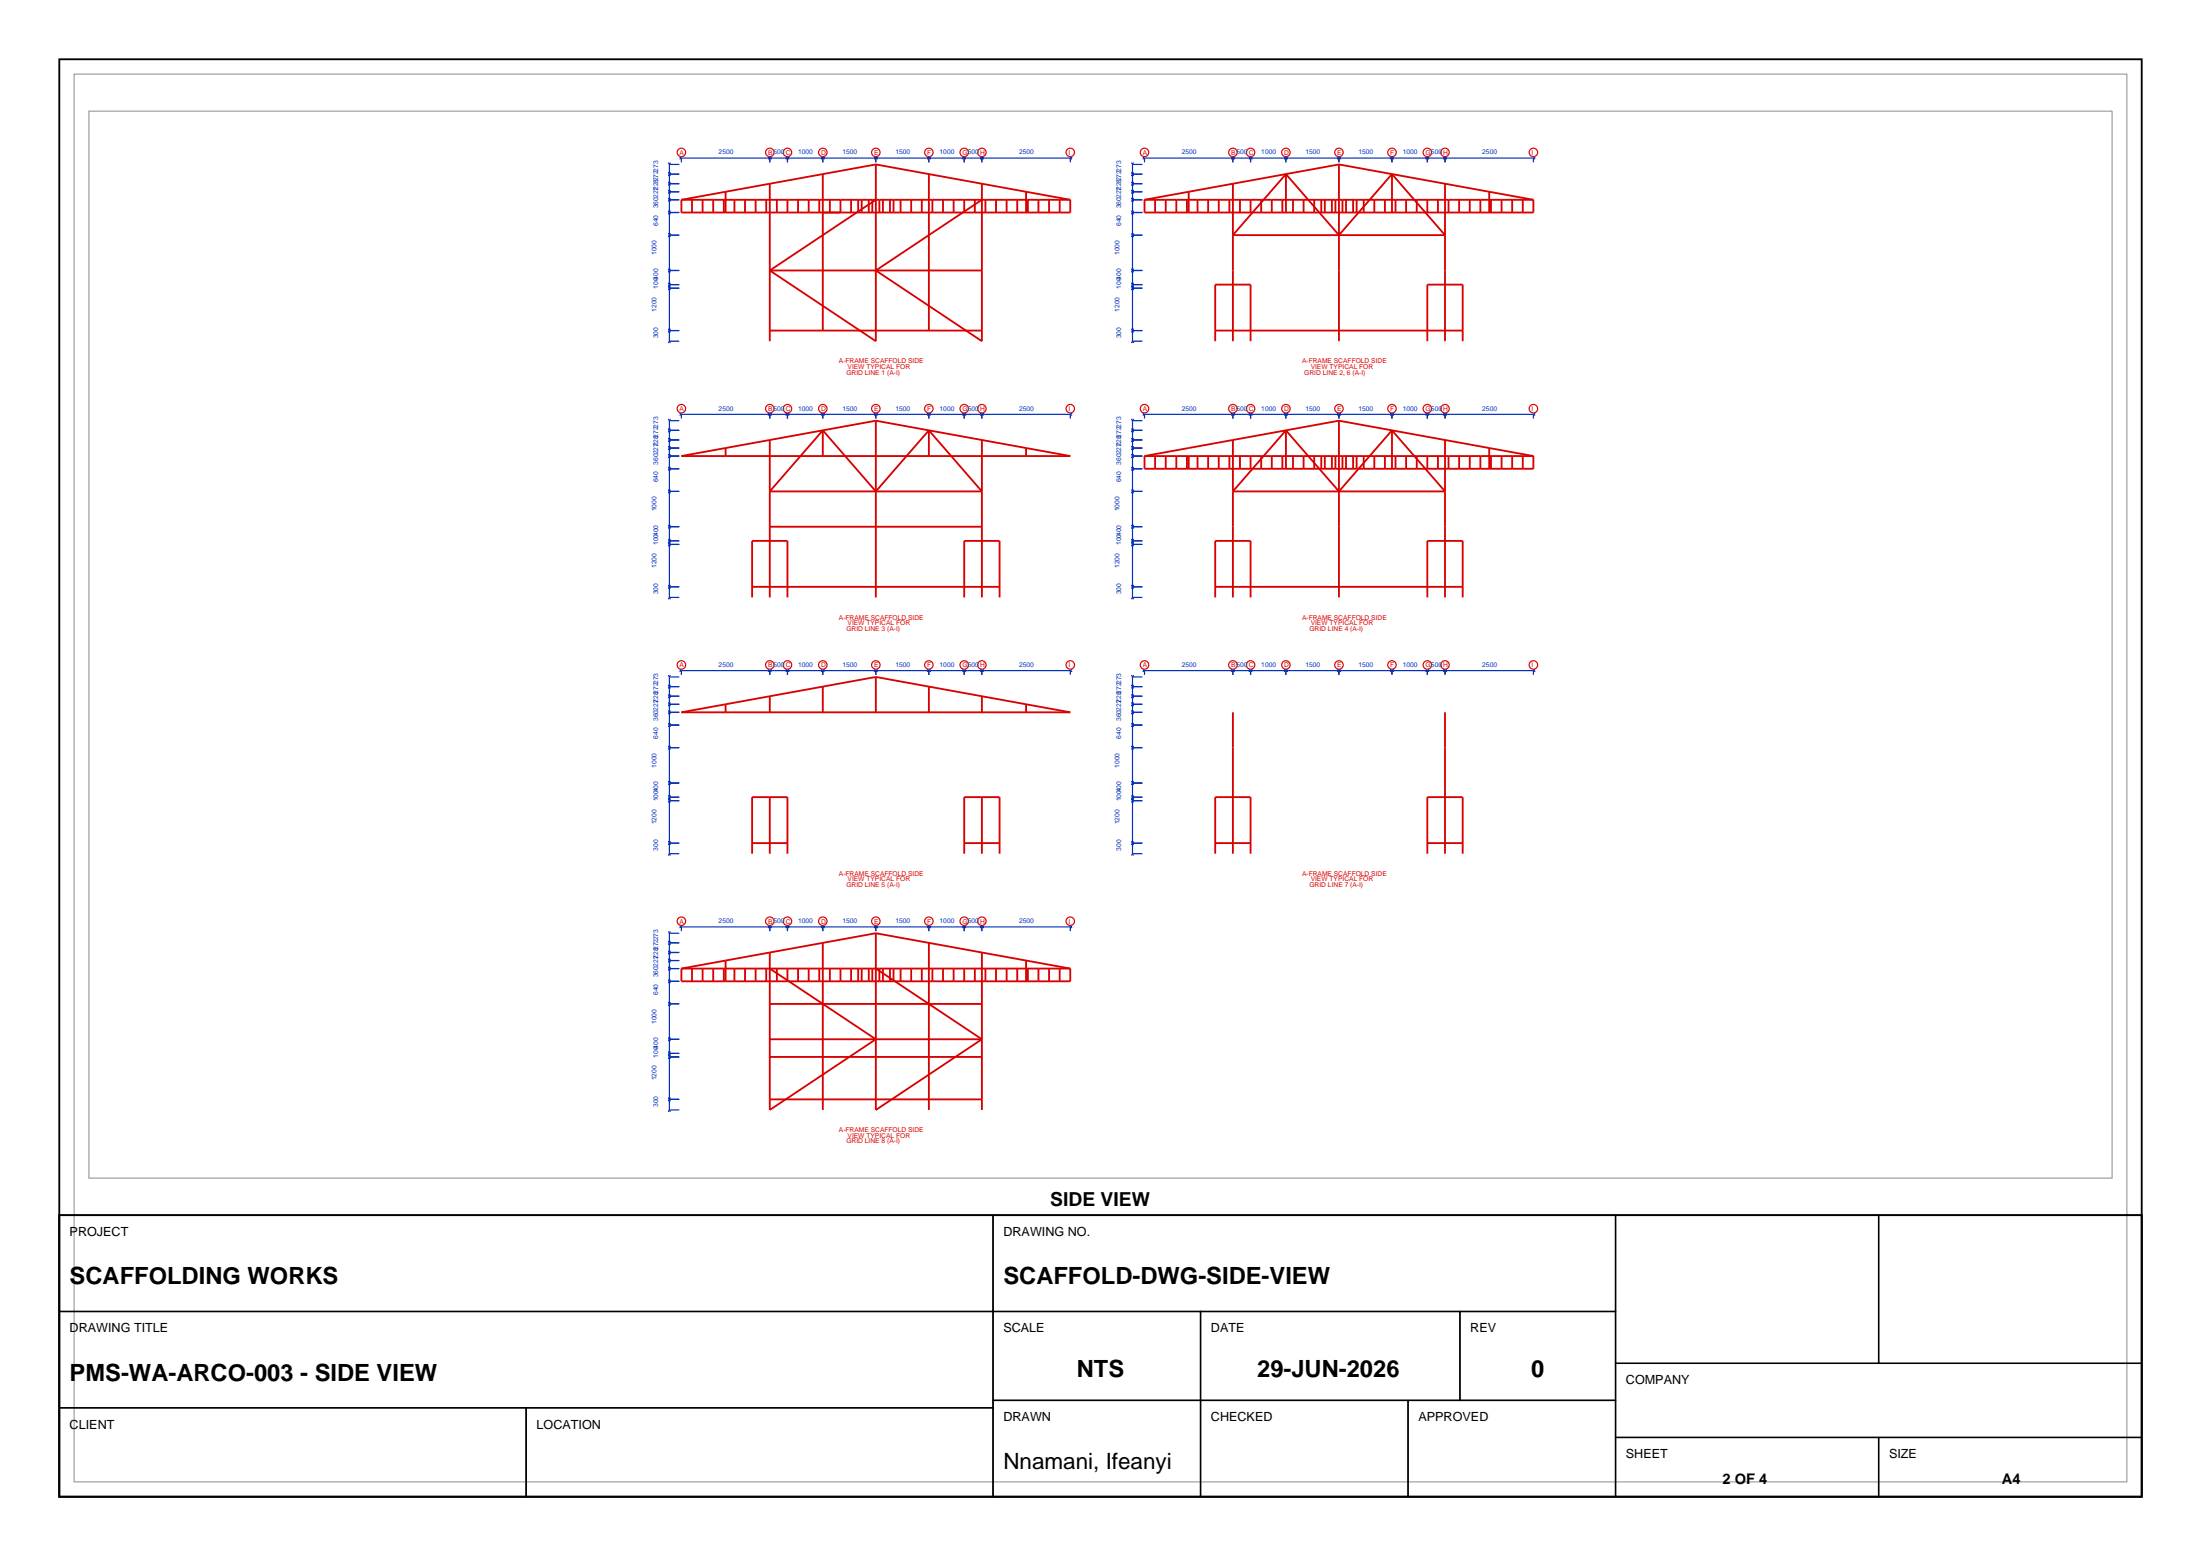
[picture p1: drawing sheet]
<svg xmlns="http://www.w3.org/2000/svg" width="297mm" height="210mm" viewBox="0 0 297 210" stroke-linecap="round" stroke-linejoin="round" font-family="sans-serif">
<path d="M8 8h281v194h-281zM8 164h281v38h-281z" fill="none" stroke="#000" stroke-width=".25"/>
<path d="M10 10h277v190h-277zM12 15h273v144h-273z" fill="none" stroke="#8c8c8c" stroke-width=".13"/>
<g fill="none" stroke="#d90000" stroke-width=".25">
<path d="M91.9 27h52.5M91.9 27v1.7h52.5v-1.7M93.4 27v1.7M94.8 27v1.7M96.2 27v1.7M97.7 27v1.7M97.9 25.9v2.8M99.1 27v1.7M100.5 27v1.7M102 27v1.7M103.4 27v1.7M103.9 36.5h28.6"/>
<path d="M103.9 24.8v21.2M104.8 27v1.7M106.3 27v1.7M107.7 27v1.7M109.1 27v1.7M110.6 27v1.7M111 23.5l-19.1 3.5M111 23.5v21.1M112 27v1.7M113.4 27v1.7M114.8 27v1.7M115.8 27v1.7"/>
<path d="M116.3 27v1.7M117.2 27v1.7M117.7 27v1.7M118.2 22.2v23.8l-14.3-9.5M118.2 22.2l26.2 4.8M118.2 22.2l-7.2 1.3M118.2 27l-14.3 9.5M118.7 27v1.7M119.1 27v1.7M120.1 27v1.7M120.6 27v1.7M121.5 27v1.7"/>
<path d="M123 27v1.7M124.4 27v1.7M125.3 23.5v21.1M125.8 27v1.7M127.2 27v1.7M128.7 27v1.7M130.1 27v1.7M131.5 27v1.7M132.5 24.8v21.2l-14.3-9.5 14.3-9.5M133 27v1.7M134.4 27v1.7M135.8 27v1.7"/>
<path d="M137.3 27v1.7M138.5 25.9v2.8M138.7 27v1.7M140.1 27v1.7M141.6 27v1.7M143 27v1.7M154.4 27h52.5M154.4 27v1.7h52.5v-1.7M155.9 27v1.7M157.3 27v1.7M158.7 27v1.7M160.2 27v1.7"/>
<path d="M160.4 25.9v2.8M161.6 27v1.7M163 27v1.7M164.5 27v1.7M165.9 27v1.7M166.4 24.8v21.2M166.4 24.8l-12 2.2M167.3 27v1.7M168.8 27v1.7M170.2 27v1.7M171.6 27v1.7M173 27v1.7"/>
<path d="M173.5 23.5v5.2M173.5 23.5l-7.1 8.2h28.6l-7.2-8.2M173.5 23.5l7.2 8.2 7.1-8.2M174.5 27v1.7M175.9 27v1.7M177.3 27v1.7M178.3 27v1.7M178.8 27v1.7M179.7 27v1.7M180.2 27v1.7M180.7 22.2v23.8M180.7 22.2l26.2 4.8"/>
<path d="M180.7 22.2l-14.3 2.6M181.2 27v1.7M181.6 27v1.7M182.6 27v1.7M183.1 27v1.7M184 27v1.7M185.4 27v1.7M186.9 27v1.7M187.8 23.5v5.2M188.3 27v1.7M189.7 27v1.7M191.2 27v1.7"/>
<path d="M192.6 27v1.7M194 27v1.7M195 24.8v21.2M195.5 27v1.7M196.9 27v1.7M198.3 27v1.7M199.8 27v1.7M201 25.9v2.8M201.2 27v1.7M202.6 27v1.7M204.1 27v1.7M205.5 27v1.7"/>
<path d="M103.9 44.6h28.6M103.9 59.4v21.2M111 58.1v3.4M111 58.1l-7.1 8.2h28.6l-7.2-8.2M111 58.1l7.2 8.2 7.1-8.2M118.2 56.8v23.8M118.2 56.8l26.2 4.7h-52.5l12-2.1M118.2 56.8l-14.3 2.6M125.3 58.1v3.4M132.5 59.4v21.2M164 44.6h33.4M164 46v-7.6h4.8v7.6"/>
<path d="M166.4 59.4v21.2M173.5 58.1v5.2M173.5 58.1l-7.1 8.2h28.6l-7.2-8.2M173.5 58.1l7.2 8.2 7.1-8.2M180.7 56.8v23.8M180.7 56.8l-26.3 4.7M180.7 56.8l26.2 4.7M187.8 58.1v5.2M192.6 46v-7.6h4.8v7.6M195 59.4v21.2M97.9 60.5v1M101.5 79.2h33.4"/>
<path d="M103.9 71.1h28.6M138.5 60.5v1M154.4 61.5v1.8h52.5v-1.8M154.4 61.5h52.5M155.9 61.5v1.8M157.3 61.5v1.8M158.7 61.5v1.8M160.2 61.5v1.8M160.4 61.5v1.8M161.6 61.5v1.8M163 61.5v1.8M164 79.2h33.4"/>
<path d="M164.5 61.5v1.8M165.9 61.5v1.8M167.3 61.5v1.8M168.8 61.5v1.8M170.2 61.5v1.8M171.6 61.5v1.8M173 61.5v1.8M174.5 61.5v1.8M175.9 61.5v1.8M177.3 61.5v1.8M178.3 61.5v1.8M178.8 61.5v1.8"/>
<path d="M179.7 61.5v1.8M180.2 61.5v1.8M181.2 61.5v1.8M181.6 61.5v1.8M182.6 61.5v1.8M183.1 61.5v1.8M184 61.5v1.8M185.4 61.5v1.8M186.9 61.5v1.8M188.3 61.5v1.8M189.7 61.5v1.8M191.2 61.5v1.8"/>
<path d="M192.6 61.5v1.8M194 61.5v1.8M195.5 61.5v1.8M196.9 61.5v1.8M198.3 61.5v1.8M199.8 61.5v1.8M201 60.5v2.8M201.2 61.5v1.8M202.6 61.5v1.8M204.1 61.5v1.8M205.5 61.5v1.8M97.9 95.1v1"/>
<path d="M101.5 80.6v-7.6h4.8v7.6M103.9 94v2.1M111 92.7v3.4M118.2 91.4v4.7M118.2 91.4l26.2 4.7h-52.5l6-1M118.2 91.4l-20.3 3.7M125.3 92.7v3.4M130.1 80.6v-7.6h4.8v7.6M132.5 94v2.1M138.5 95.1v1M164 80.6v-7.6h4.8v7.6M166.4 96.1v19.1"/>
<path d="M192.6 80.6v-7.6h4.8v7.6M195 96.1v19.1M101.5 115.2v-7.6h4.8v7.6M101.5 113.8h4.8M103.9 107.6v7.6M130.1 115.2v-7.6h4.8v7.6M130.1 113.8h4.8M132.5 107.6v7.6M164 115.2v-7.6h4.8v7.6M164 113.8h4.8M192.6 115.2v-7.6h4.8v7.6M192.6 113.8h4.8"/>
<path d="M91.9 130.7v1.7h52.5v-1.7M91.9 130.7h52.5M93.4 130.7v1.7M94.8 130.7v1.7M96.2 130.7v1.7M97.7 130.7v1.7M97.9 129.6v2.8M99.1 130.7v1.7M100.5 130.7v1.7M102 130.7v1.7M103.4 130.7v1.7M103.9 135.5h28.6"/>
<path d="M103.9 128.6v21.2l14.3-9.5-14.3-9.6M104.8 130.7v1.7M106.3 130.7v1.7M107.7 130.7v1.7M109.1 130.7v1.7M110.6 130.7v1.7M111 127.3v22.5M111 127.3l-19.1 3.4M112 130.7v1.7M113.4 130.7v1.7M114.8 130.7v1.7M115.8 130.7v1.7"/>
<path d="M116.3 130.7v1.7M117.2 130.7v1.7M117.7 130.7v1.7M118.2 126v23.8l14.3-9.5M118.2 130.7l14.3 9.6M118.2 126l26.2 4.7M118.2 126l-7.2 1.3M118.7 130.7v1.7M119.1 130.7v1.7M120.1 130.7v1.7M120.6 130.7v1.7M121.5 130.7v1.7"/>
<path d="M123 130.7v1.7M124.4 130.7v1.7M125.3 127.3v22.5M125.8 130.7v1.7M127.2 130.7v1.7M128.7 130.7v1.7M130.1 130.7v1.7M131.5 130.7v1.7M132.5 128.6v21.2M133 130.7v1.7M134.4 130.7v1.7M135.8 130.7v1.7"/>
<path d="M137.3 130.7v1.7M138.5 129.6v2.8M138.7 130.7v1.7M140.1 130.7v1.7M141.6 130.7v1.7M143 130.7v1.7M103.9 148.4h28.6M103.9 140.3h28.6M103.9 142.6h28.6"/>
</g>
<g fill="none" stroke="#d90000" stroke-width=".16">
<circle cx="91.9" cy="20.6" r=".57"/>
<circle cx="103.9" cy="20.6" r=".57"/>
<circle cx="106.3" cy="20.6" r=".57"/>
<circle cx="111" cy="20.6" r=".57"/>
<circle cx="118.2" cy="20.6" r=".57"/>
<circle cx="125.3" cy="20.6" r=".57"/>
<circle cx="130.1" cy="20.6" r=".57"/>
<circle cx="132.5" cy="20.6" r=".57"/>
<circle cx="144.4" cy="20.6" r=".57"/>
<circle cx="154.4" cy="20.6" r=".57"/>
<circle cx="166.4" cy="20.6" r=".57"/>
<circle cx="168.8" cy="20.6" r=".57"/>
<circle cx="173.5" cy="20.6" r=".57"/>
<circle cx="180.7" cy="20.6" r=".57"/>
<circle cx="187.8" cy="20.6" r=".57"/>
<circle cx="192.6" cy="20.6" r=".57"/>
<circle cx="195" cy="20.6" r=".57"/>
<circle cx="206.9" cy="20.6" r=".57"/>
<circle cx="91.9" cy="55.2" r=".57"/>
<circle cx="103.9" cy="55.2" r=".57"/>
<circle cx="106.3" cy="55.2" r=".57"/>
<circle cx="111" cy="55.2" r=".57"/>
<circle cx="118.2" cy="55.2" r=".57"/>
<circle cx="125.3" cy="55.2" r=".57"/>
<circle cx="130.1" cy="55.2" r=".57"/>
<circle cx="132.5" cy="55.2" r=".57"/>
<circle cx="144.4" cy="55.2" r=".57"/>
<circle cx="154.4" cy="55.2" r=".57"/>
<circle cx="166.4" cy="55.2" r=".57"/>
<circle cx="168.8" cy="55.2" r=".57"/>
<circle cx="173.5" cy="55.2" r=".57"/>
<circle cx="180.7" cy="55.2" r=".57"/>
<circle cx="187.8" cy="55.2" r=".57"/>
<circle cx="192.6" cy="55.2" r=".57"/>
<circle cx="195" cy="55.2" r=".57"/>
<circle cx="206.9" cy="55.2" r=".57"/>
<circle cx="91.9" cy="89.7" r=".57"/>
<circle cx="103.9" cy="89.7" r=".57"/>
<circle cx="106.3" cy="89.7" r=".57"/>
<circle cx="111" cy="89.7" r=".57"/>
<circle cx="118.2" cy="89.7" r=".57"/>
<circle cx="125.3" cy="89.7" r=".57"/>
<circle cx="130.1" cy="89.7" r=".57"/>
<circle cx="132.5" cy="89.7" r=".57"/>
<circle cx="144.4" cy="89.7" r=".57"/>
<circle cx="154.4" cy="89.7" r=".57"/>
<circle cx="166.4" cy="89.7" r=".57"/>
<circle cx="168.8" cy="89.7" r=".57"/>
<circle cx="173.5" cy="89.7" r=".57"/>
<circle cx="180.7" cy="89.7" r=".57"/>
<circle cx="187.8" cy="89.7" r=".57"/>
<circle cx="192.6" cy="89.7" r=".57"/>
<circle cx="195" cy="89.7" r=".57"/>
<circle cx="206.9" cy="89.7" r=".57"/>
<circle cx="91.9" cy="124.3" r=".57"/>
<circle cx="103.9" cy="124.3" r=".57"/>
<circle cx="106.3" cy="124.3" r=".57"/>
<circle cx="111" cy="124.3" r=".57"/>
<circle cx="118.2" cy="124.3" r=".57"/>
<circle cx="125.3" cy="124.3" r=".57"/>
<circle cx="130.1" cy="124.3" r=".57"/>
<circle cx="132.5" cy="124.3" r=".57"/>
<circle cx="144.4" cy="124.3" r=".57"/>
</g>
<g fill="none" stroke="#002ebf" stroke-width=".16">
<path d="M90.2 38.6l.3 .5M90.2 38.2l.3 .5M90.2 36.3l.3 .5M90.2 31.5l.3 .5M90.2 28.4l.3 .5M90.2 26.7l.3 .5M90.2 25.6l.3 .5M90.2 24.5l.3 .5M90.2 23.2l.3 .5M90.2 21.9l.1 .3M90.3 22.2v23.8M90.3 38.9h1.4"/>
<path d="M90.3 38.4h1.4M90.3 36.5h1.4M90.3 31.7h1.4M90.3 28.7h1.4M90.3 27h1.4M90.3 25.9h1.4M90.3 24.8h1.4M90.3 23.5h1.4M90.3 22.2h1.4M90.5 38.6l-.3 .5M90.5 38.2l-.3 .5M90.5 36.3l-.3 .5"/>
<path d="M90.5 31.5l-.3 .5M90.5 28.4l-.3 .5M90.5 26.7l-.3 .5M90.5 25.6l-.3 .5M90.5 24.5l-.3 .5M90.5 23.2l-.3 .5M90.5 21.9l-.2 .3M91.7 21.2l.2 .1M91.9 21.3v.6M91.9 21.3h52.5M91.9 21.3l-.2 .2M103.6 21.2l.5 .3"/>
<path d="M103.9 21.3v.6M103.9 21.3l-.3 .2M104.1 21.2l-.2 .1M106 21.2l.5 .3M106.3 21.3v.6M106.3 21.3l-.3 .2M106.5 21.2l-.2 .1M110.8 21.2l.5 .3M111 21.3v.6M111 21.3l-.2 .2M111.3 21.2l-.3 .1M117.9 21.2l.5 .3"/>
<path d="M118.2 21.3v.6M118.2 21.3l-.3 .2M118.4 21.2l-.2 .1M125.1 21.2l.5 .3M125.3 21.3v.6M125.3 21.3l-.2 .2M125.6 21.2l-.3 .1M129.9 21.2l.5 .3M130.1 21.3v.6M130.1 21.3l-.2 .2M130.4 21.2l-.3 .1M132.2 21.2l.5 .3"/>
<path d="M132.5 21.3v.6M132.5 21.3l-.3 .2M132.7 21.2l-.2 .1M144.4 21.3v.6M144.4 21.3l.3 .2M144.7 21.2l-.3 .1M152.7 38.6l.3 .5M152.7 38.2l.3 .5M152.7 36.3l.3 .5M152.7 31.5l.3 .5M152.7 28.4l.3 .5M152.7 26.7l.3 .5"/>
<path d="M152.7 25.6l.3 .5M152.7 24.5l.3 .5M152.7 23.2l.3 .5M152.7 21.9l.1 .3M152.8 38.9h1.4M152.8 38.4h1.4M152.8 36.5h1.4M152.8 31.7h1.4M152.8 28.7h1.4M152.8 27h1.4M152.8 25.9h1.4M152.8 24.8h1.4"/>
<path d="M152.8 23.5h1.4M152.8 22.2h1.4M152.8 22.2v23.8M153 38.6l-.3 .5M153 38.2l-.3 .5M153 36.3l-.3 .5M153 31.5l-.3 .5M153 28.4l-.3 .5M153 26.7l-.3 .5M153 25.6l-.3 .5M153 24.5l-.3 .5M153 23.2l-.3 .5"/>
<path d="M153 21.9l-.2 .3M154.2 21.2l.2 .1M154.4 21.3h52.5M154.4 21.3v.6M154.4 21.3l-.2 .2M166.1 21.2l.5 .3M166.4 21.3v.6M166.4 21.3l-.3 .2M166.6 21.2l-.2 .1M168.5 21.2l.5 .3M168.8 21.3v.6M168.8 21.3l-.3 .2"/>
<path d="M169 21.2l-.2 .1M173.3 21.2l.5 .3M173.5 21.3v.6M173.5 21.3l-.2 .2M173.8 21.2l-.3 .1M180.4 21.2l.5 .3M180.7 21.3v.6M180.7 21.3l-.3 .2M180.9 21.2l-.2 .1M187.6 21.2l.5 .3M187.8 21.3v.6M187.8 21.3l-.2 .2"/>
<path d="M188.1 21.2l-.3 .1M192.4 21.2l.5 .3M192.6 21.3v.6M192.6 21.3l-.2 .2M192.9 21.2l-.3 .1M194.7 21.2l.5 .3M195 21.3v.6M195 21.3l-.3 .2M195.2 21.2l-.2 .1M206.9 21.3v.6M206.9 21.3l.3 .2M207.2 21.2l-.3 .1"/>
<path d="M90.2 44.4l.3 .5M90.2 59.1l.3 .5M90.2 57.8l.3 .5M90.2 56.5l.1 .3M90.3 46h1.4M90.3 44.6h1.4M90.3 56.8v23.8M90.3 46l-.1 .3M90.3 46l.2 .3M90.3 59.4h1.4M90.3 58.1h1.4M90.3 56.8h1.4"/>
<path d="M90.5 44.4l-.3 .5M90.5 59.1l-.3 .5M90.5 57.8l-.3 .5M90.5 56.5l-.2 .3M91.7 55.8l.2 .1M91.9 55.9v.6M91.9 55.9h52.5M91.9 55.9l-.2 .2M103.6 55.8l.5 .3M103.9 55.9v.6M103.9 55.9l-.3 .2M104.1 55.8l-.2 .1"/>
<path d="M106 55.8l.5 .3M106.3 55.9v.6M106.3 55.9l-.3 .2M106.5 55.8l-.2 .1M110.8 55.8l.5 .3M111 55.9v.6M111 55.9l-.2 .2M111.3 55.8l-.3 .1M117.9 55.8l.5 .3M118.2 55.9v.6M118.2 55.9l-.3 .2M118.4 55.8l-.2 .1"/>
<path d="M125.1 55.8l.5 .3M125.3 55.9v.6M125.3 55.9l-.2 .2M125.6 55.8l-.3 .1M129.9 55.8l.5 .3M130.1 55.9v.6M130.4 55.8l-.5 .3M132.2 55.8l.5 .3M132.5 55.9v.6M132.5 55.9l-.3 .2M132.7 55.8l-.2 .1M144.4 55.9v.6"/>
<path d="M144.4 55.9l.3 .2M144.7 55.8l-.3 .1M152.7 44.4l.3 .5M152.7 59.1l.3 .5M152.7 57.8l.3 .5M152.7 56.5l.1 .3M152.8 46h1.4M152.8 44.6h1.4M152.8 56.8v23.8M152.8 46l-.1 .3M152.8 46l.2 .3M152.8 59.4h1.4"/>
<path d="M152.8 58.1h1.4M152.8 56.8h1.4M153 44.4l-.3 .5M153 59.1l-.3 .5M153 57.8l-.3 .5M153 56.5l-.2 .3M154.2 55.8l.2 .1M154.4 55.9v.6M154.4 55.9h52.5M154.4 55.9l-.2 .2M166.1 55.8l.5 .3M166.4 55.9v.6"/>
<path d="M166.4 55.9l-.3 .2M166.6 55.8l-.2 .1M168.5 55.8l.5 .3M168.8 55.9v.6M168.8 55.9l-.3 .2M169 55.8l-.2 .1M173.3 55.8l.5 .3M173.5 55.9v.6M173.5 55.9l-.2 .2M173.8 55.8l-.3 .1M180.4 55.8l.5 .3M180.7 55.9v.6"/>
<path d="M180.7 55.9l-.3 .2M180.9 55.8l-.2 .1M187.6 55.8l.5 .3M187.8 55.9v.6M187.8 55.9l-.2 .2M188.1 55.8l-.3 .1M192.4 55.8l.5 .3M192.6 55.9v.6M192.6 55.9l-.2 .2M192.9 55.8l-.3 .1M194.7 55.8l.5 .3M195 55.9v.6"/>
<path d="M195 55.9l-.3 .2M195.2 55.8l-.2 .1M206.9 55.9v.6M206.9 55.9l.3 .2M207.2 55.8l-.3 .1M90.2 79l.3 .4M90.2 72.8l.3 .4-.3 .5M90.2 70.8l.3 .5M90.2 66.1l.3 .5M90.2 63l.3 .5M90.2 61.3l.3 .5M90.2 60.2l.3 .5"/>
<path d="M90.3 79.2h1.4M90.3 73.5h1.4M90.3 73h1.4M90.3 71.1h1.4M90.3 66.3h1.4M90.3 63.3h1.4M90.3 61.6h1.4M90.3 60.5h1.4M90.5 79l-.3 .4M90.5 72.8l-.3 .4 .3 .5M90.5 70.8l-.3 .5M90.5 66.1l-.3 .5"/>
<path d="M90.5 63l-.3 .5M90.5 61.3l-.3 .5M90.5 60.2l-.3 .5M152.7 79l.3 .4M152.7 72.8l.3 .4-.3 .5M152.7 70.8l.3 .5M152.7 66.1l.3 .5M152.7 63l.3 .5M152.7 61.3l.3 .5M152.7 60.2l.3 .5M152.8 79.2h1.4M152.8 73.5h1.4"/>
<path d="M152.8 73h1.4M152.8 71.1h1.4M152.8 66.3h1.4M152.8 63.3h1.4M152.8 61.6h1.4M152.8 60.5h1.4M153 79l-.3 .4M153 72.8l-.3 .4 .3 .5M153 70.8l-.3 .5M153 66.1l-.3 .5M153 63l-.3 .5M153 61.3l-.3 .5"/>
<path d="M153 60.2l-.3 .5M90.2 97.6l.3 .5M90.2 95.9l.3 .5M90.2 94.8l.3 .5M90.2 93.7l.3 .5M90.2 92.4l.3 .5M90.2 91.1l.1 .3M90.3 91.4v23.8M90.3 80.6h1.4M90.3 80.6l-.1 .3M90.3 80.6l.2 .3M90.3 97.9h1.4"/>
<path d="M90.3 96.1h1.4M90.3 95.1h1.4M90.3 94h1.4M90.3 92.7h1.4M90.3 91.4h1.4M90.5 97.6l-.3 .5M90.5 95.9l-.3 .5M90.5 94.8l-.3 .5M90.5 93.7l-.3 .5M90.5 92.4l-.3 .5M90.5 91.1l-.2 .3M91.7 90.4l.2 .1"/>
<path d="M91.9 90.5v.6M91.9 90.5h52.5M91.9 90.5l-.2 .1M103.6 90.4l.5 .2M103.9 90.5v.6M104.1 90.4l-.5 .2M106 90.4l.5 .2M106.3 90.5v.6M106.5 90.4l-.5 .2M110.8 90.4l.5 .2M111 90.5v.6M111.3 90.4l-.5 .2"/>
<path d="M117.9 90.4l.5 .2M118.2 90.5v.6M118.4 90.4l-.5 .2M125.1 90.4l.5 .2M125.3 90.5v.6M125.6 90.4l-.5 .2M129.9 90.4l.5 .2M130.1 90.5v.6M130.1 90.5l-.2 .1M130.4 90.4l-.3 .1M132.2 90.4l.5 .2M132.5 90.5v.6"/>
<path d="M132.7 90.4l-.5 .2M144.4 90.5v.6M144.4 90.5l.3 .1M144.7 90.4l-.3 .1M152.7 97.6l.3 .5M152.7 95.9l.3 .5M152.7 94.8l.3 .5M152.7 93.7l.3 .5M152.7 92.4l.3 .5M152.7 91.1l.1 .3M152.8 91.4v23.8M152.8 80.6h1.4"/>
<path d="M152.8 80.6l-.1 .3M152.8 80.6l.2 .3M152.8 97.9h1.4M152.8 96.1h1.4M152.8 95.1h1.4M152.8 94h1.4M152.8 92.7h1.4M152.8 91.4h1.4M153 97.6l-.3 .5M153 95.9l-.3 .5M153 94.8l-.3 .5M153 93.7l-.3 .5"/>
<path d="M153 92.4l-.3 .5M153 91.1l-.2 .3M154.2 90.4l.2 .1M154.4 90.5v.6M154.4 90.5h52.5M154.4 90.5l-.2 .1M166.1 90.4l.5 .2M166.4 90.5v.6M166.6 90.4l-.5 .2M168.5 90.4l.5 .2M168.8 90.5v.6M169 90.4l-.5 .2"/>
<path d="M173.3 90.4l.5 .2M173.5 90.5v.6M173.8 90.4l-.5 .2M180.4 90.4l.5 .2M180.7 90.5v.6M180.9 90.4l-.5 .2M187.6 90.4l.5 .2M187.8 90.5v.6M188.1 90.4l-.5 .2M192.4 90.4l.5 .2M192.6 90.5v.6M192.9 90.4l-.5 .2"/>
<path d="M194.7 90.4l.5 .2M195 90.5v.6M195.2 90.4l-.5 .2M206.9 90.5v.6M206.9 90.5l.3 .1M207.2 90.4l-.3 .1M90.2 113.5l.3 .5M90.2 107.3l.3 .5-.3 .5M90.2 105.4l.3 .5M90.2 100.7l.3 .5M90.3 115.2h1.4M90.3 113.8h1.4"/>
<path d="M90.3 115.2l-.1 .3M90.3 115.2l.2 .3M90.3 108.1h1.4M90.3 107.6h1.4M90.3 105.7h1.4M90.3 100.9h1.4M90.5 113.5l-.3 .5M90.5 107.3l-.3 .5 .3 .5M90.5 105.4l-.3 .5M90.5 100.7l-.3 .5M152.7 113.5l.3 .5M152.7 107.3l.3 .5-.3 .5"/>
<path d="M152.7 105.4l.3 .5M152.7 100.7l.3 .5M152.8 115.2h1.4M152.8 113.8h1.4M152.8 108.1h1.4M152.8 107.6h1.4M152.8 105.7h1.4M152.8 100.9h1.4M152.8 115.2l-.1 .3M152.8 115.2l.2 .3M153 113.5l-.3 .5M153 107.3l-.3 .5 .3 .5"/>
<path d="M153 105.4l-.3 .5M153 100.7l-.3 .5M90.2 135.2l.3 .5M90.2 132.2l.3 .5M90.2 130.5l.3 .5M90.2 129.4l.3 .5M90.2 128.3l.3 .5M90.2 127l.3 .5M90.2 125.7l.1 .3M90.3 126v23.8M90.3 135.5h1.4M90.3 132.4h1.4"/>
<path d="M90.3 130.7h1.4M90.3 129.6h1.4M90.3 128.6h1.4M90.3 127.3h1.4M90.3 126h1.4M90.5 135.2l-.3 .5M90.5 132.2l-.3 .5M90.5 130.5l-.3 .5M90.5 129.4l-.3 .5M90.5 128.3l-.3 .5M90.5 127l-.3 .5M90.5 125.7l-.2 .3"/>
<path d="M91.7 124.9l.2 .2M91.9 125.1v.6M91.9 125.1h52.5M91.9 125.1l-.2 .1M103.6 124.9l.5 .3M103.9 125.1v.6M103.9 125.1l-.3 .1M104.1 124.9l-.2 .2M106 124.9l.5 .3M106.3 125.1v.6M106.3 125.1l-.3 .1M106.5 124.9l-.2 .2"/>
<path d="M110.8 124.9l.5 .3M111 125.1v.6M111 125.1l-.2 .1M111.3 124.9l-.3 .2M117.9 124.9l.5 .3M118.2 125.1v.6M118.2 125.1l-.3 .1M118.4 124.9l-.2 .2M125.1 124.9l.5 .3M125.3 125.1v.6M125.3 125.1l-.2 .1M125.6 124.9l-.3 .2"/>
<path d="M129.9 124.9l.5 .3M130.1 125.1v.6M130.1 125.1l-.2 .1M130.4 124.9l-.3 .2M132.2 124.9l.5 .3M132.5 125.1v.6M132.5 125.1l-.3 .1M132.7 124.9l-.2 .2M144.4 125.1v.6M144.4 125.1l.3 .1M144.7 124.9l-.3 .2M90.2 148.1l.3 .5"/>
<path d="M90.2 142.4l.3 .5M90.2 141.9l.3 .5M90.2 140l.3 .5M90.3 149.8h1.4M90.3 148.4h1.4M90.3 149.8l-.1 .2M90.3 149.8l.2 .2M90.3 142.6h1.4M90.3 142.2h1.4M90.3 140.3h1.4M90.5 148.1l-.3 .5M90.5 142.4l-.3 .5"/>
<path d="M90.5 141.9l-.3 .5M90.5 140l-.3 .5"/>
</g>
<g fill="none" stroke="#000" stroke-width=".18">
<path d="M8 164h126v13h-126zM8 177h126v13h-126zM134 164h84v13h-84zM134 177h28v12h-28zM162 177h35v12h-35zM197 177h21v12h-21zM218 164h35.5v20h-35.5zM253.5 164h35.5v20h-35.5zM8 190h63v12h-63zM71 190h63v12h-63zM134 189h28v13h-28zM162 189h28v13h-28z"/>
<path d="M190 189h28v13h-28zM218 184h71v10h-71zM218 194h35.5v8h-35.5zM253.5 194h35.5v8h-35.5z"/>
</g>
<g font-size="3.2">
<text x="9.4" y="173.3">SCAFFOLDING WORKS</text>
<text x="135.4" y="173.3">SCAFFOLD-DWG-SIDE-VIEW</text>
<text x="145.3" y="185.8">NTS</text>
<text x="169.6" y="185.8">29-JUN-2026</text>
<text x="206.6" y="185.8">0</text>
<text x="9.4" y="186.3">PMS-WA-ARCO-003 - SIDE VIEW</text>
</g>
<text font-size="3" x="135.4" y="198.3">Nnamani, Ifeanyi</text>
<text font-size="2.6" x="141.7" y="162.8">SIDE VIEW</text>
<g font-size="2">
<text x="232.4" y="200.2">2 OF 4</text>
<text x="270.1" y="200.2">A4</text>
</g>
<g font-size="1.7">
<text x="9.4" y="166.8">PROJECT</text>
<text x="135.4" y="166.8">DRAWING NO.</text>
<text x="9.4" y="179.8">DRAWING TITLE</text>
<text x="135.4" y="179.8">SCALE</text>
<text x="163.4" y="179.8">DATE</text>
<text x="198.4" y="179.8">REV</text>
<text x="135.4" y="191.8">DRAWN</text>
<text x="163.4" y="191.8">CHECKED</text>
<text x="191.4" y="191.8">APPROVED</text>
<text x="219.4" y="186.8">COMPANY</text>
<text x="9.4" y="192.8">CLIENT</text>
<text x="72.4" y="192.8">LOCATION</text>
<text x="219.4" y="196.8">SHEET</text>
<text x="254.9" y="196.8">SIZE</text>
</g>
<g font-size=".9" fill="#d90000">
<text x="91.7" y="20.9">A</text>
<text x="103.6" y="20.9">B500 C</text>
<text x="110.8" y="20.9">D</text>
<text x="118" y="20.9">E</text>
<text x="125.1" y="20.9">F</text>
<text x="129.9" y="20.9">G500 H</text>
<text x="144.2" y="20.9">I</text>
<text x="154.2" y="20.9">A</text>
<text x="166.1" y="20.9">B500 C</text>
<text x="173.3" y="20.9">D</text>
<text x="180.4" y="20.9">E</text>
<text x="187.6" y="20.9">F</text>
<text x="192.4" y="20.9">G500 H</text>
<text x="206.7" y="20.9">I</text>
<text x="113.2" y="49">A-FRAME SCAFFOLD SIDE</text>
<text x="114.2" y="50.6">GRID LINE 1 (A-I)</text>
<text x="114.4" y="49.8">VIEW TYPICAL FOR</text>
<text x="175.7" y="49">A-FRAME SCAFFOLD SIDE</text>
<text x="176" y="50.6">GRID LINE 2, 6 (A-I)</text>
<text x="176.9" y="49.8">VIEW TYPICAL FOR</text>
<text x="91.7" y="55.5">A</text>
<text x="103.6" y="55.5">B500 C</text>
<text x="110.8" y="55.5">D</text>
<text x="118" y="55.5">E</text>
<text x="125.1" y="55.5">F</text>
<text x="129.9" y="55.5">G500 H</text>
<text x="144.2" y="55.5">I</text>
<text x="154.2" y="55.5">A</text>
<text x="166.1" y="55.5">B500 C</text>
<text x="173.3" y="55.5">D</text>
<text x="180.4" y="55.5">E</text>
<text x="187.6" y="55.5">F</text>
<text x="192.4" y="55.5">G500 H</text>
<text x="206.7" y="55.5">I</text>
<text x="113.2" y="83.6">A-FRAME SCAFFOLD SIDE</text>
<text x="175.7" y="83.6">A-FRAME SCAFFOLD SIDE</text>
<text x="114.2" y="85.1">GRID LINE 3 (A-I)</text>
<text x="114.4" y="84.4">VIEW TYPICAL FOR</text>
<text x="176.7" y="85.1">GRID LINE 4 (A-I)</text>
<text x="176.9" y="84.4">VIEW TYPICAL FOR</text>
<text x="91.7" y="90.1">A</text>
<text x="103.6" y="90.1">B500 C</text>
<text x="110.8" y="90.1">D</text>
<text x="118" y="90.1">E</text>
<text x="125.1" y="90.1">F</text>
<text x="129.9" y="90.1">G500 H</text>
<text x="144.2" y="90.1">I</text>
<text x="154.2" y="90.1">A</text>
<text x="166.1" y="90.1">B500 C</text>
<text x="173.3" y="90.1">D</text>
<text x="180.4" y="90.1">E</text>
<text x="187.6" y="90.1">F</text>
<text x="192.4" y="90.1">G500 H</text>
<text x="206.7" y="90.1">I</text>
<text x="113.2" y="118.2">A-FRAME SCAFFOLD SIDE</text>
<text x="114.2" y="119.7">GRID LINE 5 (A-I)</text>
<text x="114.4" y="119">VIEW TYPICAL FOR</text>
<text x="175.7" y="118.2">A-FRAME SCAFFOLD SIDE</text>
<text x="176.7" y="119.7">GRID LINE 7 (A-I)</text>
<text x="176.9" y="119">VIEW TYPICAL FOR</text>
<text x="91.7" y="124.6">A</text>
<text x="103.6" y="124.6">B500 C</text>
<text x="110.8" y="124.6">D</text>
<text x="118" y="124.6">E</text>
<text x="125.1" y="124.6">F</text>
<text x="129.9" y="124.6">G500 H</text>
<text x="144.2" y="124.6">I</text>
<text x="113.2" y="152.8">A-FRAME SCAFFOLD SIDE</text>
<text x="114.2" y="154.3">GRID LINE 8 (A-I)</text>
<text x="114.4" y="153.6">VIEW TYPICAL FOR</text>
</g>
<g font-size=".9" fill="#002ebf">
<text x="97" y="20.8">2500</text>
<text x="107.7" y="20.8">1000</text>
<text x="113.7" y="20.8">1500</text>
<text x="120.8" y="20.8">1500</text>
<text x="126.8" y="20.8">1000</text>
<text x="137.5" y="20.8">2500</text>
<text x="159.5" y="20.8">2500</text>
<text x="170.2" y="20.8">1000</text>
<text x="176.2" y="20.8">1500</text>
<text x="183.3" y="20.8">1500</text>
<text x="189.3" y="20.8">1000</text>
<text x="200" y="20.8">2500</text>
<text x="88.8" y="28.1" transform="rotate(-90 88.8 28.1)">360227</text>
<text x="88.8" y="25.7" transform="rotate(-90 88.8 25.7)">228272273</text>
<text x="151.3" y="28.1" transform="rotate(-90 151.3 28.1)">360227</text>
<text x="151.3" y="25.7" transform="rotate(-90 151.3 25.7)">228272273</text>
<text x="88.6" y="34.4" transform="rotate(-90 88.6 34.4)">1000</text>
<text x="88.8" y="30.5" transform="rotate(-90 88.8 30.5)">640</text>
<text x="151.1" y="34.4" transform="rotate(-90 151.1 34.4)">1000</text>
<text x="151.3" y="30.5" transform="rotate(-90 151.3 30.5)">640</text>
<text x="88.8" y="39" transform="rotate(-90 88.8 39)">100400</text>
<text x="151.3" y="39" transform="rotate(-90 151.3 39)">100400</text>
<text x="88.6" y="42.1" transform="rotate(-90 88.6 42.1)">1200</text>
<text x="88.8" y="45.6" transform="rotate(-90 88.8 45.6)">300</text>
<text x="151.1" y="42.1" transform="rotate(-90 151.1 42.1)">1200</text>
<text x="151.3" y="45.6" transform="rotate(-90 151.3 45.6)">300</text>
<text x="97" y="55.4">2500</text>
<text x="107.7" y="55.4">1000</text>
<text x="113.7" y="55.4">1500</text>
<text x="120.8" y="55.4">1500</text>
<text x="126.8" y="55.4">1000</text>
<text x="137.5" y="55.4">2500</text>
<text x="159.5" y="55.4">2500</text>
<text x="170.2" y="55.4">1000</text>
<text x="176.2" y="55.4">1500</text>
<text x="183.3" y="55.4">1500</text>
<text x="189.3" y="55.4">1000</text>
<text x="200" y="55.4">2500</text>
<text x="88.8" y="65.1" transform="rotate(-90 88.8 65.1)">640</text>
<text x="88.8" y="62.7" transform="rotate(-90 88.8 62.7)">360227</text>
<text x="88.8" y="60.2" transform="rotate(-90 88.8 60.2)">228272273</text>
<text x="151.3" y="65.1" transform="rotate(-90 151.3 65.1)">640</text>
<text x="151.3" y="62.7" transform="rotate(-90 151.3 62.7)">360227</text>
<text x="151.3" y="60.2" transform="rotate(-90 151.3 60.2)">228272273</text>
<text x="88.6" y="69" transform="rotate(-90 88.6 69)">1000</text>
<text x="151.1" y="69" transform="rotate(-90 151.1 69)">1000</text>
<text x="88.6" y="76.7" transform="rotate(-90 88.6 76.7)">1200</text>
<text x="88.8" y="73.6" transform="rotate(-90 88.8 73.6)">100400</text>
<text x="151.1" y="76.7" transform="rotate(-90 151.1 76.7)">1200</text>
<text x="151.3" y="73.6" transform="rotate(-90 151.3 73.6)">100400</text>
<text x="88.8" y="80.2" transform="rotate(-90 88.8 80.2)">300</text>
<text x="151.3" y="80.2" transform="rotate(-90 151.3 80.2)">300</text>
<text x="88.8" y="94.8" transform="rotate(-90 88.8 94.8)">228272273</text>
<text x="97" y="90">2500</text>
<text x="107.7" y="90">1000</text>
<text x="113.7" y="90">1500</text>
<text x="120.8" y="90">1500</text>
<text x="126.8" y="90">1000</text>
<text x="137.5" y="90">2500</text>
<text x="151.3" y="94.8" transform="rotate(-90 151.3 94.8)">228272273</text>
<text x="159.5" y="90">2500</text>
<text x="170.2" y="90">1000</text>
<text x="176.2" y="90">1500</text>
<text x="183.3" y="90">1500</text>
<text x="189.3" y="90">1000</text>
<text x="200" y="90">2500</text>
<text x="88.8" y="99.7" transform="rotate(-90 88.8 99.7)">640</text>
<text x="88.8" y="97.3" transform="rotate(-90 88.8 97.3)">360227</text>
<text x="151.3" y="99.7" transform="rotate(-90 151.3 99.7)">640</text>
<text x="151.3" y="97.3" transform="rotate(-90 151.3 97.3)">360227</text>
<text x="88.6" y="103.6" transform="rotate(-90 88.6 103.6)">1000</text>
<text x="151.1" y="103.6" transform="rotate(-90 151.1 103.6)">1000</text>
<text x="88.6" y="111.2" transform="rotate(-90 88.6 111.2)">1200</text>
<text x="88.8" y="108.1" transform="rotate(-90 88.8 108.1)">100400</text>
<text x="151.1" y="111.2" transform="rotate(-90 151.1 111.2)">1200</text>
<text x="151.3" y="108.1" transform="rotate(-90 151.3 108.1)">100400</text>
<text x="88.8" y="114.8" transform="rotate(-90 88.8 114.8)">300</text>
<text x="151.3" y="114.8" transform="rotate(-90 151.3 114.8)">300</text>
<text x="97" y="124.6">2500</text>
<text x="107.7" y="124.6">1000</text>
<text x="113.7" y="124.6">1500</text>
<text x="120.8" y="124.6">1500</text>
<text x="126.8" y="124.6">1000</text>
<text x="137.5" y="124.6">2500</text>
<text x="88.8" y="131.9" transform="rotate(-90 88.8 131.9)">360227</text>
<text x="88.8" y="129.4" transform="rotate(-90 88.8 129.4)">228272273</text>
<text x="88.8" y="134.3" transform="rotate(-90 88.8 134.3)">640</text>
<text x="88.6" y="138.2" transform="rotate(-90 88.6 138.2)">1000</text>
<text x="88.8" y="142.7" transform="rotate(-90 88.8 142.7)">100400</text>
<text x="88.6" y="145.8" transform="rotate(-90 88.6 145.8)">1200</text>
<text x="88.8" y="149.4" transform="rotate(-90 88.8 149.4)">300</text>
</g>
</svg>
